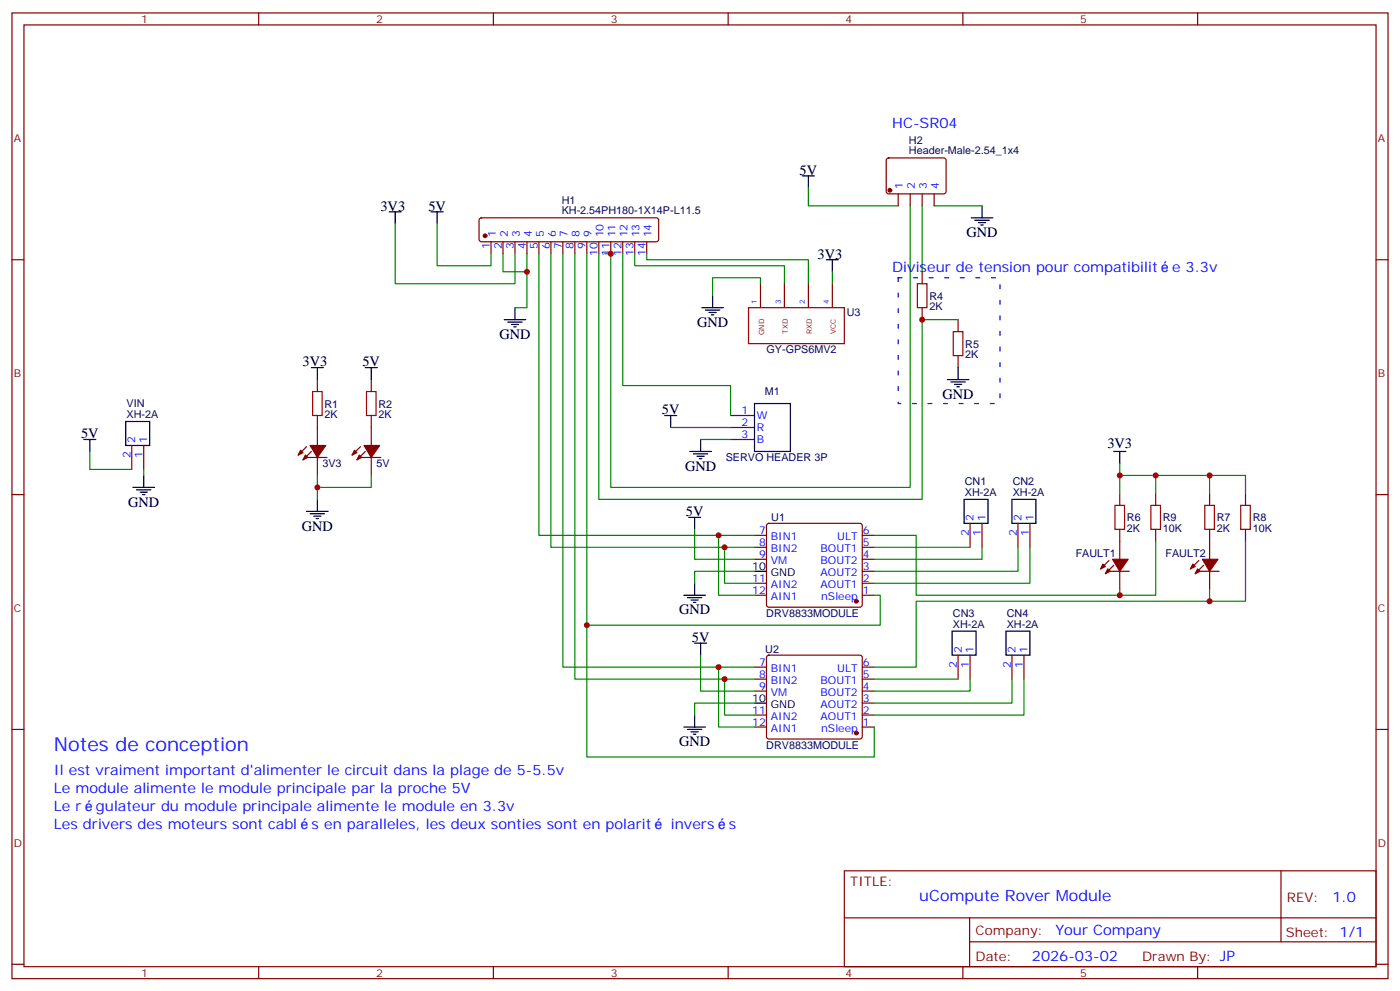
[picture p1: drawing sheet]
<svg xmlns="http://www.w3.org/2000/svg" width="412mm" height="292mm" viewBox="0 0 412 292" stroke-linecap="round" stroke-linejoin="round" font-family="sans-serif">
<g fill="none" stroke="#870000" stroke-width=".35">
<path d="M3.5 3.8h405.4v284.3h-405.4zM7.1 7.3h398.2v277.3h-398.2zM76.2 3.8v3.5M145.3 3.8v3.5M214.5 3.8v3.5M283.6 3.8v3.5M352.8 3.8v3.5M261.3 46.7l.5-.2 16.5 .1 .4 .6-.1 9.4-.6 .5-16.5-.1-.4-.6v-9.2zM264.6 57.1v3.5M268.1 57.1v3.5M271.6 57.1v3.5M275.2 57.1v3.5"/>
<path d="M3.5 76.5h3.6M141.3 64.3l.5-.2h51.5l.5 .2 .2 .5v5.7l-.2 .5-.5 .2h-51.5l-.5-.2-.2-.5v-5.7zM144.6 71.2v3.5M148.2 71.2v3.5M151.7 71.2v3.5M155.2 71.2v3.5M158.7 71.2v3.5M162.3 71.2v3.5M165.8 71.2v3.5M169.3 71.2v3.5M172.9 71.2v3.5M176.4 71.2v3.5"/>
<path d="M179.9 71.2v3.5M183.4 71.2v3.5M187 71.2v3.5M190.5 71.2v3.5M405.3 76.5h3.6M224 83.5v7M231.1 83.5v7M238.1 83.5v7M245.2 83.5v7M271.6 80v3.5M271.6 90.6v3.5M282.2 94.1v3.5"/>
<path d="M93.5 111.8v3.5M109.4 111.8v3.5M282.2 104.7v3.5M38.8 131.2v7M42.3 131.2v7M90.3 131.5l-2.5 2.5M90.7 134.7h5.6M91.7 132.9l-2.4 2.5M93.5 122.3v8.9M93.5 134.7v5.3M106.2 131.5l-2.5 2.5M106.5 134.7h5.7"/>
<path d="M107.6 132.9l-2.5 2.5M109.4 122.3v8.9M109.4 134.7v5.3M215.2 122.3h7M215.2 125.9h7M215.2 129.4h7M3.5 145.6h3.6M222.2 157.6h3.6M226 154.3l.5-.2h26.8l.5 .2 .2 .5v23.3l-.2 .5-.5 .2h-26.8l-.5-.2-.2-.5v-23.3zM254 157.6h3.5M285.8 154.1v7M289.3 154.1v7"/>
<path d="M299.9 154.1v7M303.4 154.1v7M329.8 145.3v3.5M329.8 155.9v8.8M340.4 145.3v3.5M340.4 155.9v3.5M356.3 145.3v3.5M356.3 155.9v8.8M366.9 145.3v3.5M366.9 155.9v3.5M405.3 145.6h3.6M222.2 175.3h3.6"/>
<path d="M222.2 171.7h3.6M222.2 164.7h3.6M222.2 161.1h3.6M254 175.3h3.5M254 171.7h3.5M254 168.2h3.5M254 164.7h3.5M254 161.1h3.5M326.7 165l-2.5 2.5M327 168.2h5.7M328.1 166.4l-2.5 2.5M329.8 168.2v5.3"/>
<path d="M353.1 165l-2.4 2.5M353.5 168.2h5.6M354.5 166.4l-2.4 2.5M356.3 168.2v5.3M222.2 200h3.6M222.2 196.4h3.6M226 193.1l.5-.2h26.8l.5 .2 .2 .5v23.3l-.2 .5-.5 .2h-26.8l-.5-.2-.2-.5v-23.3zM254 200h3.5M254 196.4h3.5M282.2 192.9v7.1M285.8 192.9v7.1M298.1 192.9v7.1"/>
<path d="M301.6 192.9v7.1M3.5 214.8h3.6M222.2 214.1h3.6M222.2 210.5h3.6M222.2 203.5h3.6M254 214.1h3.5M254 210.5h3.5M254 207h3.5M254 203.5h3.5M405.3 214.8h3.6M248.7 256.4h156.6v28.2h-156.6zM377.3 256.4v20.9"/>
<path d="M248.7 270.2h156.5M285.6 277.3h119.6M285.6 270.2v14.2M3.5 283.9h3.6M76.2 284.6v3.5M145.3 284.6v3.5M214.5 284.6v3.5M283.6 284.6v3.5M352.8 284.6v3.5M405.3 283.9h3.6"/>
</g>
<g fill="#870000" stroke="#870000" stroke-width=".35">
<path d="M104.4 132.6l.7 .7-1.4 .7z"/>
<path d="M105.8 134l.7 .7-1.4 .7z"/>
<path d="M107.2 131.2h4.6l-2.4 3.5z"/>
<path d="M88.5 132.6l.8 .7-1.5 .7z"/>
<path d="M90 134l.7 .7-1.4 .7z"/>
<path d="M91.4 131.2h4.6l-2.5 3.5z"/>
<path d="M324.9 166.1l.7 .7-1.4 .7z"/>
<path d="M326.3 167.5l.7 .7-1.4 .7z"/>
<path d="M327.7 164.7h4.6l-2.5 3.5z"/>
<path d="M351.4 166.1l.7 .7-1.4 .7z"/>
<path d="M352.8 167.5l.7 .7-1.4 .7z"/>
<path d="M354.2 164.7h4.6l-2.5 3.5z"/>
<circle cx="252.2" cy="177" r=".53"/>
<circle cx="252.2" cy="215.8" r=".53"/>
<circle cx="142.9" cy="69.4" r=".53"/>
<circle cx="262.1" cy="56" r=".53"/>
</g>
<g fill="none" stroke="#000" stroke-width=".35">
<path d="M236.4 51.8h3.5M238.1 51.8v3.5M114.7 62.4h3.5M116.4 62.4v3.5M127 62.4h3.5M128.8 62.4v3.5M243.4 76.5h3.5M245.2 76.5v3.5M286.1 64.1h6.4M287.2 64.8h4.2M288.2 65.5h2.1M288.9 66.3h.7"/>
<path d="M289.3 60.6v3.5M148.5 94.1h6.4M149.6 94.8h4.2M150.6 95.5h2.2M151.3 96.2h.7M151.7 90.6v3.5M206.7 90.6h6.4M207.8 91.3h4.2M208.8 92h2.2M209.5 92.7h.8M209.9 87.1v3.5M91.7 108.2h3.5"/>
<path d="M93.5 108.2v3.6M107.6 108.2h3.5M109.4 108.2v3.6M222.2 118.8h10.6v14.1h-10.6zM279 111.8h6.4M280.1 112.5h4.2M281.2 113.2h2.1M281.9 113.9h.7M282.2 108.2v3.6M24.7 129.4h3.5M26.5 129.4v3.5M37 124.1h7.1v7.1h-7.1z"/>
<path d="M42.3 140v3.5M195.8 122.3h3.5M197.6 122.3v3.6M203.2 132.9h6.3M204.3 133.6h4.2M205.3 134.3h2.1M206 135h.7M206.4 129.4v3.5M328.1 132.9h3.5M329.8 132.9v3.6M39.2 143.5h6.3M40.2 144.2h4.2"/>
<path d="M41.3 144.9h2.1M42 145.6h.7M90.3 150.6h6.4M91.4 151.3h4.2M92.4 152h2.1M93.1 152.7h.7M93.5 147v3.6M202.8 152.3h3.6M204.6 152.3v3.6M284 147h7v7.1h-7zM298.1 147h7.1v7.1h-7.1zM201.4 175.3h6.4"/>
<path d="M202.5 176h4.2M203.6 176.7h2.1M204.3 177.4h.7M204.6 171.7v3.6M222.2 168.2h3.6M204.6 189.4h3.5M206.4 189.4v3.5M280.5 185.8h7v7.1h-7zM296.3 185.8h7.1v7.1h-7.1zM201.4 214.1h6.4M202.5 214.8h4.2M203.6 215.5h2.1"/>
<path d="M204.3 216.2h.7M204.6 210.5v3.6M222.2 207h3.6"/>
</g>
<g fill="none" stroke="#008700" stroke-width=".35">
<path d="M238.1 55.3v5.3h26.5M116.4 65.9v17.6h35.3v-8.8M128.8 65.9v12.3h15.8v-3.5M148.2 74.7v5.3h7v-5.3M158.7 74.7v82.9h53M162.3 74.7v86.4h51.1M165.8 74.7v121.7h45.9M169.3 74.7v125.3h44.1M172.9 74.7v109.4h86.4v-8.8h-1.8M176.4 74.7v72.3h95.2v-52.9h10.6M183.4 74.7v38.8h31.8v8.8M187 74.7v3.5h44.1v5.3"/>
<path d="M190.5 74.7v1.8h47.6v7M268.1 60.6v82.9h-88.2v-68.8h-1.7M271.6 60.6v19.4M275.2 60.6h14.1M155.2 80v10.6h-3.5M224 83.5v-1.7h-14.1v5.3M245.2 80v3.5M26.5 132.9v5.3h12.3M42.3 138.2v1.8M93.5 140v3.5M109.4 140v3.5h-15.9v3.5M197.6 125.9h17.6"/>
<path d="M206.4 129.4h8.8M329.8 136.5v3.5M340.4 140v5.3M356.3 140v5.3M204.6 155.9v8.8h17.6M222.2 157.6h-10.5v17.7h10.5M257.5 157.6h12.4v17.7h70.5v-15.9M329.8 145.3v-5.3h37.1v5.3M366.9 159.4v17.6h-97v19.4h-12.4M222.2 161.1h-8.8v10.6h8.8M222.2 168.2h-17.6v3.5M257.5 161.1h28.3"/>
<path d="M289.3 161.1v3.6h-31.8M299.9 161.1v7.1h-42.4M303.4 161.1v10.6h-45.9M329.8 173.5v1.8M356.3 173.5v3.5M172.9 184.1v38.8h84.6v-8.8M206.4 192.9v10.6h15.8M222.2 196.4h-10.5v17.7h10.5M222.2 200h-8.8v10.5h8.8M257.5 200h24.7M285.8 200v3.5h-28.3M298.1 200v7h-40.6"/>
<path d="M301.6 200v10.5h-44.1M222.2 207h-17.6v3.5"/>
</g>
<path d="M270.2 83.5h2.8v7.1h-2.8zM280.8 97.6h2.8v7.1h-2.8zM92.1 115.3h2.8v7h-2.8zM107.9 115.3h2.9v7h-2.9zM328.4 148.8h2.9v7.1h-2.9zM339 148.8h2.8v7.1h-2.8zM354.9 148.8h2.8v7.1h-2.8zM365.5 148.8h2.8v7.1h-2.8z" fill="none" stroke="#a10000" stroke-width=".35"/>
<path d="M220.5 90.6h28.2v10.6h-28.2z" fill="none" stroke="#900" stroke-width=".35"/>
<path d="M264.6 81.8h30v37h-30z" fill="none" stroke="#00c" stroke-width=".35" stroke-dasharray="1.1 3.5"/>
<g fill="#c00">
<circle cx="211.7" cy="157.6" r=".88"/>
<circle cx="213.4" cy="161.1" r=".88"/>
<circle cx="211.7" cy="196.4" r=".88"/>
<circle cx="213.4" cy="200" r=".88"/>
<circle cx="172.9" cy="184.1" r=".88"/>
<circle cx="179.9" cy="74.7" r=".88"/>
<circle cx="271.6" cy="94.1" r=".88"/>
<circle cx="329.8" cy="140" r=".88"/>
<circle cx="340.4" cy="140" r=".88"/>
<circle cx="356.3" cy="140" r=".88"/>
<circle cx="356.3" cy="177" r=".88"/>
<circle cx="329.8" cy="175.3" r=".88"/>
<circle cx="155.2" cy="80" r=".88"/>
<circle cx="93.5" cy="143.5" r=".88"/>
</g>
<text font-size="5.6" fill="#00f" x="15.9" y="221.1">Notes de conception</text>
<text font-size="4.6" fill="#00f" x="270.8" y="265.4">uCompute Rover Module</text>
<g font-size="4.2" fill="#00f">
<text x="262.8" y="37.7">HC-SR04</text>
<text x="262.8" y="80">Diviseur de tension pour compatibilit</text>
<text x="345.3" y="80">e 3.3v</text>
<text x="15.9" y="228.2">Il est vraiment important d'alimenter le circuit dans la plage de 5-5.5v</text>
<text x="15.9" y="233.5">Le module alimente le module principale par la proche 5V</text>
<text x="15.9" y="238.8">Le r</text>
<text x="28.3" y="238.8">gulateur du module principale alimente le module en 3.3v</text>
<text x="15.9" y="244.1">Les drivers des moteurs sont cabl</text>
<text x="91.8" y="244.1">s en paralleles, les deux sonties sont en polarit</text>
<text x="197.6" y="244.1">invers</text>
<text x="214.7" y="244.1">s</text>
<text x="392.5" y="265.7">1.0</text>
<text x="310.9" y="275.2">Your Company</text>
<text x="304" y="283">2026-03-02</text>
</g>
<g font-size="4.2">
<text x="235.5" y="51.4">5V</text>
<text x="112.1" y="62">3V3</text>
<text x="126.2" y="62">5V</text>
<text x="284.7" y="69.8">GND</text>
<text x="240.8" y="76.1">3V3</text>
<text x="147.1" y="99.8">GND</text>
<text x="205.3" y="96.2">GND</text>
<text x="89.1" y="107.9">3V3</text>
<text x="106.8" y="107.9">5V</text>
<text x="277.6" y="117.4">GND</text>
<text x="195" y="122">5V</text>
<text x="23.9" y="129">5V</text>
<text x="326.2" y="131.8">3V3</text>
<text x="201.8" y="138.6">GND</text>
<text x="37.7" y="149.2">GND</text>
<text x="202" y="152">5V</text>
<text x="88.9" y="156.2">GND</text>
<text x="200" y="180.9">GND</text>
<text x="203.8" y="189">5V</text>
<text x="200" y="219.7">GND</text>
</g>
<g font-size="3.9" fill="#800">
<text x="250.5" y="261">TITLE:</text>
<text x="379.1" y="265.7">REV:</text>
<text x="287.4" y="275.2">Company:</text>
<text x="378.7" y="275.8">Sheet: 1/1</text>
<text x="287.4" y="282.9">Date:</text>
<text x="336.4" y="282.9">Drawn By: JP</text>
</g>
<g font-size="3.2" fill="#800">
<text x="41.6" y="6.8">1</text>
<text x="110.8" y="6.8">2</text>
<text x="179.9" y="6.8">3</text>
<text x="249.1" y="6.8">4</text>
<text x="318.2" y="6.8">5</text>
<text x="4.1" y="41.9">A</text>
<text x="405.9" y="41.9">A</text>
<text x="4.1" y="111.1">B</text>
<text x="405.9" y="111.1">B</text>
<text x="4.1" y="180.2">C</text>
<text x="405.9" y="180.2">C</text>
<text x="4.1" y="249.3">D</text>
<text x="405.9" y="249.3">D</text>
<text x="41.6" y="287.6">1</text>
<text x="110.8" y="287.6">2</text>
<text x="179.9" y="287.6">3</text>
<text x="249.1" y="287.6">4</text>
<text x="318.2" y="287.6">5</text>
</g>
<g font-size="3.2" fill="#000080">
<text x="267.8" y="45.4">Header-Male-2.54_1x4</text>
<text x="267.8" y="42.3">H2</text>
<text x="165.5" y="60">H1</text>
<text x="165.5" y="63.1">KH-2.54PH180-1X14P-L11.5</text>
<text x="273.8" y="88.2">R4</text>
<text x="249.4" y="93.2">U3</text>
<text x="273.8" y="91.4">2K</text>
<text x="225.8" y="104.1">GY-GPS6MV2</text>
<text x="284.3" y="105.5">2K</text>
<text x="284.3" y="102.4">R5</text>
<text x="37.3" y="119.9">VIN</text>
<text x="95.6" y="120">R1</text>
<text x="111.5" y="120">R2</text>
<text x="225.3" y="116.4">M1</text>
<text x="37.3" y="123">XH-2A</text>
<text x="95.6" y="123.1">2K</text>
<text x="111.5" y="123.1">2K</text>
<text x="95" y="137.6">3V3</text>
<text x="110.9" y="137.6">5V</text>
<text x="213.8" y="135.8">SERVO HEADER 3P</text>
<text x="284.2" y="142.8">CN1</text>
<text x="298.3" y="142.8">CN2</text>
<text x="284.2" y="146">XH-2A</text>
<text x="298.3" y="146">XH-2A</text>
<text x="227.2" y="153.5">U1</text>
<text x="332" y="153.5">R6</text>
<text x="342.5" y="153.5">R9</text>
<text x="358.4" y="153.5">R7</text>
<text x="369" y="153.5">R8</text>
<text x="332" y="156.6">2K</text>
<text x="342.5" y="156.6">10K</text>
<text x="358.4" y="156.6">2K</text>
<text x="369" y="156.6">10K</text>
<text x="316.9" y="164">FAULT1</text>
<text x="343.3" y="164">FAULT2</text>
<text x="225.7" y="181.7">DRV8833MODULE</text>
<text x="280.7" y="184.8">XH-2A</text>
<text x="280.7" y="181.6">CN3</text>
<text x="296.6" y="184.8">XH-2A</text>
<text x="296.6" y="181.6">CN4</text>
<text x="225.4" y="192.3">U2</text>
<text x="225.7" y="220.5">DRV8833MODULE</text>
</g>
<g font-size="3.2" fill="#00f">
<text x="266" y="55.8" transform="rotate(-90 266 55.8)">1</text>
<text x="269.5" y="55.8" transform="rotate(-90 269.5 55.8)">2</text>
<text x="273" y="55.8" transform="rotate(-90 273 55.8)">3</text>
<text x="276.6" y="55.8" transform="rotate(-90 276.6 55.8)">4</text>
<text x="146" y="69.9" transform="rotate(-90 146 69.9)">1</text>
<text x="149.6" y="69.9" transform="rotate(-90 149.6 69.9)">2</text>
<text x="153.1" y="69.9" transform="rotate(-90 153.1 69.9)">3</text>
<text x="156.6" y="69.9" transform="rotate(-90 156.6 69.9)">4</text>
<text x="160.2" y="69.9" transform="rotate(-90 160.2 69.9)">5</text>
<text x="163.7" y="69.9" transform="rotate(-90 163.7 69.9)">6</text>
<text x="167.2" y="69.9" transform="rotate(-90 167.2 69.9)">7</text>
<text x="170.7" y="69.9" transform="rotate(-90 170.7 69.9)">8</text>
<text x="174.3" y="69.9" transform="rotate(-90 174.3 69.9)">9</text>
<text x="177.8" y="69.9" transform="rotate(-90 177.8 69.9)">10</text>
<text x="181.3" y="69.9" transform="rotate(-90 181.3 69.9)">11</text>
<text x="184.9" y="69.9" transform="rotate(-90 184.9 69.9)">12</text>
<text x="188.4" y="69.9" transform="rotate(-90 188.4 69.9)">13</text>
<text x="191.9" y="69.9" transform="rotate(-90 191.9 69.9)">14</text>
<text x="144.3" y="73.4" transform="rotate(-90 144.3 73.4)">1</text>
<text x="147.8" y="73.4" transform="rotate(-90 147.8 73.4)">2</text>
<text x="151.3" y="73.4" transform="rotate(-90 151.3 73.4)">3</text>
<text x="154.9" y="73.4" transform="rotate(-90 154.9 73.4)">4</text>
<text x="158.4" y="73.4" transform="rotate(-90 158.4 73.4)">5</text>
<text x="161.9" y="73.4" transform="rotate(-90 161.9 73.4)">6</text>
<text x="165.5" y="73.4" transform="rotate(-90 165.5 73.4)">7</text>
<text x="169" y="73.4" transform="rotate(-90 169 73.4)">8</text>
<text x="172.5" y="73.4" transform="rotate(-90 172.5 73.4)">9</text>
<text x="176" y="75.4" transform="rotate(-90 176 75.4)">10</text>
<text x="179.6" y="75.4" transform="rotate(-90 179.6 75.4)">11</text>
<text x="183.1" y="75.4" transform="rotate(-90 183.1 75.4)">12</text>
<text x="186.6" y="75.4" transform="rotate(-90 186.6 75.4)">13</text>
<text x="190.1" y="75.4" transform="rotate(-90 190.1 75.4)">14</text>
<text x="218.5" y="122">1</text>
<text x="218.5" y="125.5">2</text>
<text x="223" y="123.4">W</text>
<text x="39.9" y="130.5" transform="rotate(-90 39.9 130.5)">2</text>
<text x="43.4" y="130.5" transform="rotate(-90 43.4 130.5)">1</text>
<text x="218.5" y="129">3</text>
<text x="223" y="126.9">R</text>
<text x="223" y="130.5">B</text>
<text x="38.5" y="134.9" transform="rotate(-90 38.5 134.9)">2</text>
<text x="42" y="134.9" transform="rotate(-90 42 134.9)">1</text>
<text x="286.8" y="153.4" transform="rotate(-90 286.8 153.4)">2</text>
<text x="290.3" y="153.4" transform="rotate(-90 290.3 153.4)">1</text>
<text x="300.9" y="153.4" transform="rotate(-90 300.9 153.4)">2</text>
<text x="304.4" y="153.4" transform="rotate(-90 304.4 153.4)">1</text>
<text x="223.6" y="157.3">7</text>
<text x="223.6" y="160.8">8</text>
<text x="227.1" y="159">BIN1</text>
<text x="246.7" y="159">ULT</text>
<text x="254.2" y="160.8">5</text>
<text x="254.2" y="157.3">6</text>
<text x="285.4" y="157.9" transform="rotate(-90 285.4 157.9)">2</text>
<text x="288.9" y="157.9" transform="rotate(-90 288.9 157.9)">1</text>
<text x="299.5" y="157.9" transform="rotate(-90 299.5 157.9)">2</text>
<text x="303" y="157.9" transform="rotate(-90 303 157.9)">1</text>
<text x="223.6" y="164.3">9</text>
<text x="227.1" y="162.6">BIN2</text>
<text x="227.1" y="166.1">VM</text>
<text x="241.7" y="166.1">BOUT2</text>
<text x="241.7" y="162.6">BOUT1</text>
<text x="254.2" y="167.9">3</text>
<text x="254.2" y="164.3">4</text>
<text x="221.6" y="171.4">11</text>
<text x="227.1" y="173.1">AIN2</text>
<text x="241.7" y="173.1">AOUT1</text>
<text x="241.7" y="169.6">AOUT2</text>
<text x="254.2" y="171.4">2</text>
<text x="221.6" y="174.9">12</text>
<text x="227.1" y="176.7">AIN1</text>
<text x="241.9" y="176.7">nSleep</text>
<text x="254.2" y="174.9">1</text>
<text x="223.6" y="196.1">7</text>
<text x="227.1" y="197.8">BIN1</text>
<text x="246.7" y="197.8">ULT</text>
<text x="254.2" y="196.1">6</text>
<text x="281.9" y="196.7" transform="rotate(-90 281.9 196.7)">2</text>
<text x="283.3" y="192.2" transform="rotate(-90 283.3 192.2)">2</text>
<text x="285.4" y="196.7" transform="rotate(-90 285.4 196.7)">1</text>
<text x="286.8" y="192.2" transform="rotate(-90 286.8 192.2)">1</text>
<text x="297.7" y="196.7" transform="rotate(-90 297.7 196.7)">2</text>
<text x="299.2" y="192.2" transform="rotate(-90 299.2 192.2)">2</text>
<text x="301.3" y="196.7" transform="rotate(-90 301.3 196.7)">1</text>
<text x="302.7" y="192.2" transform="rotate(-90 302.7 192.2)">1</text>
<text x="223.6" y="199.6">8</text>
<text x="223.6" y="203.1">9</text>
<text x="227.1" y="201.4">BIN2</text>
<text x="241.7" y="201.4">BOUT1</text>
<text x="254.2" y="203.1">4</text>
<text x="254.2" y="199.6">5</text>
<text x="227.1" y="204.9">VM</text>
<text x="241.7" y="204.9">BOUT2</text>
<text x="241.7" y="208.4">AOUT2</text>
<text x="254.2" y="206.7">3</text>
<text x="221.6" y="210.2">11</text>
<text x="221.6" y="213.7">12</text>
<text x="227.1" y="211.9">AIN2</text>
<text x="227.1" y="215.5">AIN1</text>
<text x="241.7" y="211.9">AOUT1</text>
<text x="241.9" y="215.5">nSleep</text>
<text x="254.2" y="213.7">1</text>
<text x="254.2" y="210.2">2</text>
</g>
<g font-size="3.2">
<text x="221.6" y="167.9">10</text>
<text x="227.1" y="169.6">GND</text>
<text x="221.6" y="206.7">10</text>
<text x="227.1" y="208.4">GND</text>
</g>
<g font-size="2.1" fill="#00f">
<text x="223" y="89.4" transform="rotate(-90 223 89.4)">1</text>
<text x="230" y="89.4" transform="rotate(-90 230 89.4)">3</text>
<text x="237.1" y="89.4" transform="rotate(-90 237.1 89.4)">2</text>
<text x="244.1" y="89.4" transform="rotate(-90 244.1 89.4)">4</text>
</g>
<g font-size="2.1" fill="#800">
<text x="225.1" y="98.7" transform="rotate(-90 225.1 98.7)">GND</text>
<text x="232.1" y="98.2" transform="rotate(-90 232.1 98.2)">TXD</text>
<text x="239.2" y="98.4" transform="rotate(-90 239.2 98.4)">RXD</text>
<text x="246.2" y="98.2" transform="rotate(-90 246.2 98.2)">VCC</text>
</g>
</svg>
